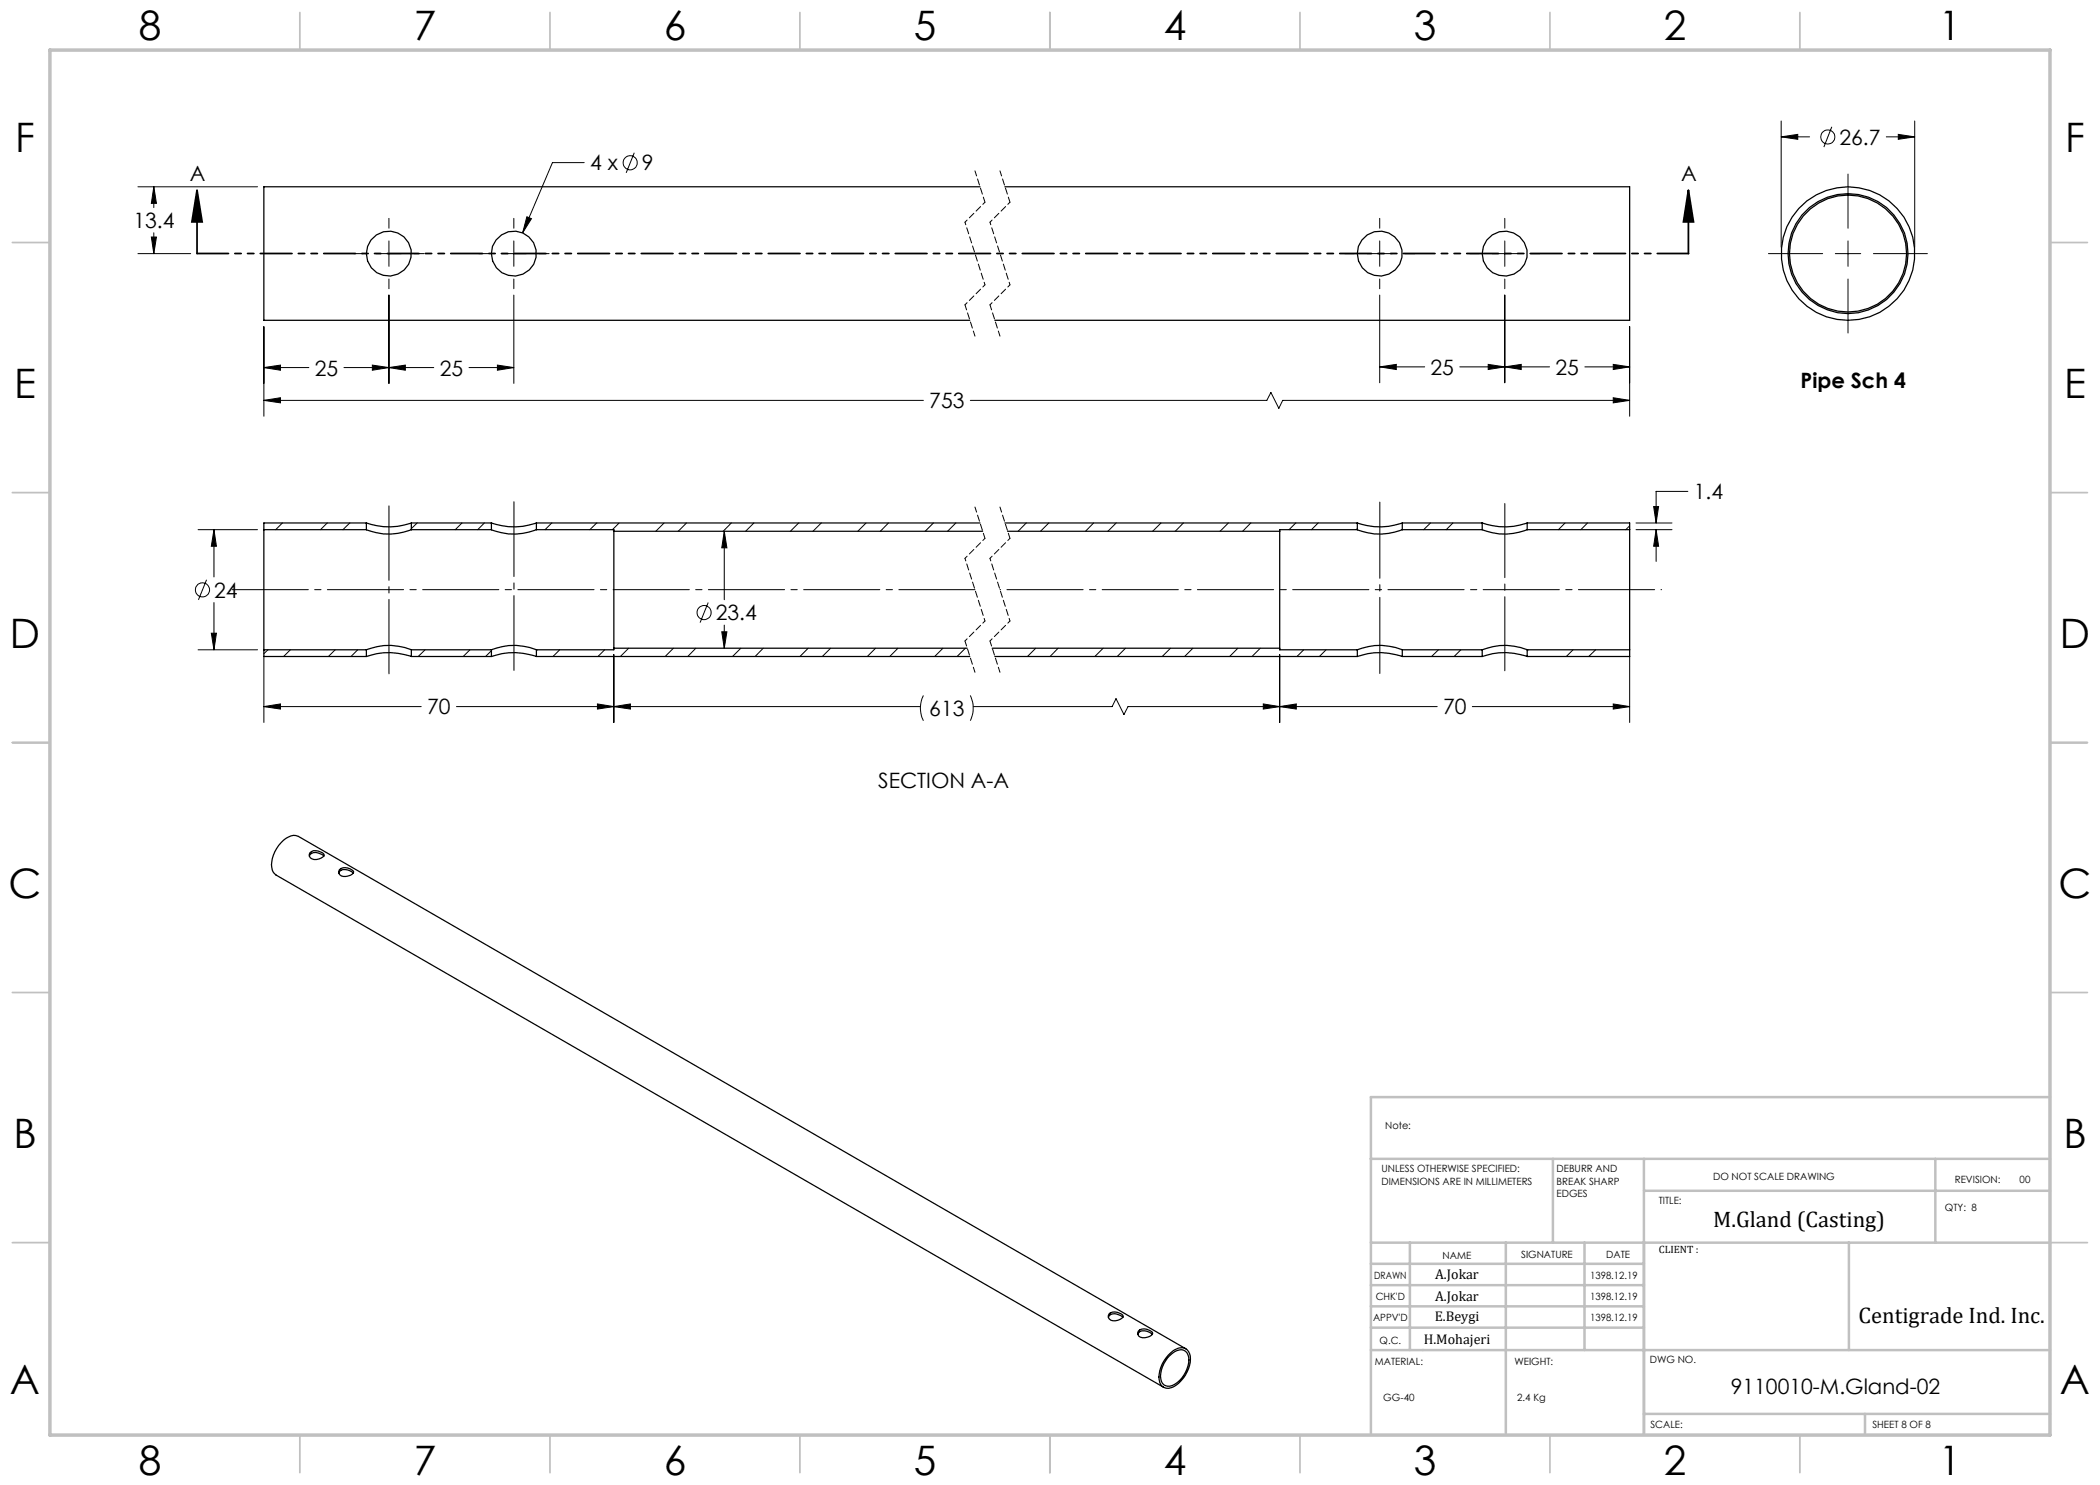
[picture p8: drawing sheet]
<svg xmlns="http://www.w3.org/2000/svg" width="420mm" height="297mm" viewBox="0 0 420 297" stroke-linecap="round" stroke-linejoin="round" font-family="sans-serif">
<g fill="none" stroke="#000" stroke-width=".2">
<path d="M27.6 37.4h23.9M30.8 37.4l.5 3.3h-1zM30.8 37.4v4.1M116.8 32.5h-6.3l-6 14.1M126.9 30.5l-1.7 4.1M356.2 27.4l3.4-.5v1zM356.2 24.2v25.3M356.2 27.4h5.7M366.4 25.4l-1.6 4M369.6 34.8v10.8M377.3 27.4h5.6M379.7 26.9l3.2 .5-3.2 .5z"/>
<path d="M382.9 24.2v25.3M27.6 50.7h10.5M30.3 47.4h1l-.5 3.3zM30.8 46.6v4.1M70.7 50.7h2M75.2 50.7h5.1M77.8 43.7v1.9M77.8 48.2v5.1M77.8 55.8v1.9M77.8 59v17.7M82.9 50.7h1.9M95.7 50.7h2"/>
<path d="M100.2 50.7h5.1M102.8 43.7v1.9M102.8 48.2v5.1M102.8 55.8v1.9M102.8 59v17.7M105.4 43.4l.9 .3-1.8 2.9zM107.8 50.7h2M268.9 50.7h2M273.4 50.7h5.1M275.9 43.7v1.9M275.9 48.2v5.1M275.9 55.8v1.9"/>
<path d="M275.9 59v17.5M281 50.7h2M293.9 50.7h2M298.4 50.7h5.1M301 43.7v1.9M301 48.2v5.1M301 55.8v1.9M301 59v17.5M306 50.7h2M353.7 50.7h10.8M367.1 50.7h5M369.6 48.2v5.1"/>
<path d="M369.6 55.8v10.8M374.7 50.7h10.8M52.8 73.5l3.3-.5v1zM52.8 65.3v18M52.8 73.5h9M68.8 73.5h17.9M74.5 73l3.3 .5-3.3 .5zM77.8 73.5l3.3-.5v1zM93.8 73.5h9M99.5 73l3.3 .5-3.3 .5zM275.9 73.4l3.4-.5v1zM275.9 73.4h9"/>
<path d="M292 73.4h17.9M297.6 72.9l3.4 .5-3.4 .5zM301 73.4l3.2-.5v1zM317 73.4h8.9M322.7 79.5l3.2 .6-3.2 .5zM322.7 72.9l3.2 .5-3.2 .5zM325.9 65.3v18M52.8 80.1l3.3-.6v1.1zM52.8 80.1h131.9M194.1 80.1h59.3l.8-1.6 1.6 3.2 .7-1.6h69.4M337.6 98.3h-6.4v6.3M39.6 105.9h11.9"/>
<path d="M41.3 116l-1.6 4M42.8 105.9l.5 3.4h-1zM42.8 105.9v9.5M56.5 104.6l-1.4 1.3M65.4 104.6l-1.3 1.3M70 104.6l-1.4 1.3M83.4 104.6l-1.1 1.1M92.4 104.6l-1.3 1.3M96.9 104.6l-1.4 1.3M110.3 104.6l-1.3 1.3M119.3 104.6l-1.3 1.3M123.8 104.6l-1.3 1.3"/>
<path d="M132.8 104.6l-1.6 1.7M137.3 104.6l-1.7 1.7M144.9 106.3l.5 3.3h-1zM144.9 106.3v13.6M146.3 104.6l-1.7 1.7M150.8 104.6l-1.7 1.7M159.7 104.6l-1.6 1.7M164.3 104.6l-1.7 1.7M173.2 104.6l-1.6 1.7M177.7 104.6l-1.6 1.7M186.7 104.6l-1.7 1.7M191.2 104.6l-1.7 1.7"/>
<path d="M205.2 104.6l-1.6 1.7M209.8 104.6l-1.7 1.7M218.7 104.6l-1.6 1.7M223.2 104.6l-1.6 1.7M232.2 104.6l-1.7 1.7M236.7 104.6l-1.6 1.7M245.7 104.6l-1.7 1.7M250.2 104.6l-1.7 1.7M259.2 104.6l-1.4 1.3M263.6 104.6l-1.3 1.3M271.5 105.8l-.2 .1M286.1 104.6l-1.4 1.3"/>
<path d="M290.6 104.6l-1.4 1.3M313 104.6l-1.3 1.3M317.5 104.6l-1.3 1.3M325.9 105.2l-.7 .7M327.2 105.9h7.2M327.2 104.6h7.2M330.7 101.3h1l-.5 3.3zM331.2 105.9l.5 3.4h-1zM331.2 105.9v6.4M39.6 130h11.9M42.3 126.6h1l-.5 3.4zM42.8 120.5v9.5"/>
<path d="M52.8 131.2v13.3M53.6 130l-.8 .7M58.1 130l-1.4 1.3M67 130l-1.3 1.3M71.5 130l-1.3 1.3M85 130l-1.4 1.3M94 130l-1.4 1.3M98.3 130.1l-1.2 1.2M107.5 130l-.2 .1M111.9 130l-1.3 1.3M120.9 130l-1.3 1.3M122.8 130.9v13.6"/>
<path d="M125.7 129.6l-1.6 1.7M134.7 129.6l-1.7 1.7M139.2 129.6l-1.7 1.7M141.6 120.5l-1.6 4M144.4 126.4h1l-.5 3.2zM144.9 125v4.6M148.2 129.6l-1.7 1.7M152.6 129.6l-1.6 1.7M161.6 129.6l-1.6 1.7M166.1 129.6l-1.6 1.7M175.1 129.6l-1.6 1.7M179.6 129.6l-1.7 1.7"/>
<path d="M184.7 139.1a5.6 5.6 0 0 0 0 5M188.6 129.6l-1.7 1.7M193.1 129.6l-1.7 1.7M194.1 139.1a5.9 5.9 0 0 1 0 5M207.2 129.6l-1.7 1.7M211.6 129.6l-1.6 1.7M220.6 129.6l-1.6 1.7M225.1 129.6l-1.7 1.7M234.1 129.6l-1.7 1.7M238.6 129.6l-1.7 1.7M247.6 129.6l-1.7 1.7M252.1 129.6l-1.7 1.7"/>
<path d="M255.9 130.9v13.6M260.7 130l-1.3 1.3M265.2 130l-1.3 1.3M287.7 130l-1.4 1.3M292.2 130l-1.4 1.3M305.6 130l-.2 .1M314.6 130l-1.3 1.3M319.1 130l-1.4 1.3M325.9 131.2v13.3M52.8 141.3l3.3-.5v1zM52.8 141.3h31.4M91.3 141.3h92.8"/>
<path d="M119.5 140.8l3.3 .5-3.3 .5zM122.8 141.3l3.3-.5v1zM194.7 141.3h27.7l.8-1.6 1.6 3.2 .8-1.6h61.8M252.7 140.8l3.2 .5-3.2 .5zM255.9 141.3l3.4-.5v1zM294.5 141.3h31.4M322.7 140.8l3.2 .5-3.2 .5z"/>
<circle cx="126" cy="32.5" r="1.42"/>
<circle cx="365.5" cy="27.4" r="1.41"/>
<circle cx="40.5" cy="118" r="1.41"/>
<circle cx="140.8" cy="122.5" r="1.41"/>
</g>
<path d="M39.4 38l1 6.4h-2zM39.4 38v12.7M337.7 38l1 6.4h-2zM337.7 38v12.7" fill="none" stroke="#000" stroke-width=".35"/>
<path d="M46.4 117.9h148.6" fill="none" stroke="#000" stroke-width=".2" stroke-dasharray="15.2 1.3 1.3 1.3"/>
<path d="M200 117.9h132.3" fill="none" stroke="#000" stroke-width=".2" stroke-dasharray="15.2 1.3 1.3 1.3" stroke-dashoffset="-1.4"/>
<path d="M77.8 134.8v-33.6M102.8 134.1v-33.8" fill="none" stroke="#000" stroke-width=".2" stroke-dasharray="15.2 1.3 1.3 1.3" stroke-dashoffset=".3"/>
<path d="M301 134.2v-33.5" fill="none" stroke="#000" stroke-width=".2" stroke-dasharray="15.2 1.3 1.3 1.3" stroke-dashoffset=".4"/>
<path d="M276 134.9v-34.7" fill="none" stroke="#000" stroke-width=".2" stroke-dasharray="15.2 1.3 1.3 1.3" stroke-dashoffset="-.2"/>
<path d="M195 34.2l2 6.2M200 34.2l2 6.2M193 61l2 6.2M198 61l2 6.2M195 101.4l2 6.3M200 101.4l2 6.3M193 128.2l2 6.3M198 128.2l2 6.3" fill="none" stroke="#000" stroke-width=".2" stroke-dasharray="1.3 .6" stroke-dashoffset=".2"/>
<path d="M193 44.4l4 12.6M197 40.4l-4 4M197 57l-4 4M198 44.4l4 12.6M202 40.4l-4 4M202 57l-4 4M193 111.7l4 12.5M197 107.7l-4 4M198 111.7l4 12.5M202 107.7l-4 4M197 124.2l-4 4M202 124.2l-4 4" fill="none" stroke="#000" stroke-width=".2" stroke-dasharray="1.3 .6" stroke-dashoffset=".7"/>
<path d="M337.7 50.7h-298.3" fill="none" stroke="#000" stroke-width=".35" stroke-dasharray="6.3 1.3 1.3 1.3 1.3 1.3" stroke-dashoffset=".1"/>
<g fill="none" stroke="#c0c0c0" stroke-width=".35">
<path d="M60 2.5v7.5M110 2.5v7.5M160 2.5v7.5M210 2.5v7.5M260 2.5v7.5M310 2.5v7.5M360 2.5v7.5M2.5 48.5h7.5M410 48.5h7.5M2.5 98.5h7.5M410 98.5h7.5M2.5 148.5h7.5"/>
<path d="M410 148.5h7.5M2.5 198.5h7.5M410 198.5h7.5M2.5 248.5h7.5M410 248.5h7.5M60 287v7.5M110 287v7.5M160 287v7.5M210 287v7.5M260 287v7.5M310 287v7.5M360 287v7.5"/>
</g>
<g fill="none" stroke="#c0c0c0" stroke-width=".5">
<path d="M410 219.4h-135.8v67.4M274.2 231.8h135.8M310.6 231.8v16.7M328.8 231.8v55.2M328.8 238.2h81.2M387.1 231.8v16.7M274.2 248.5h135.8M274.2 257h54.6M274.2 252.8h54.6M282 248.5v21.5M301.2 248.5v38.3M316.9 248.5v21.5"/>
<path d="M369.8 248.5v21.5M274.2 265.5h54.6M274.2 261.3h54.6M274.2 270h135.8M328.8 282.8h81.2M373 282.8v4.2"/>
</g>
<path d="M10 10h400v277h-400z" fill="none" stroke="#c0c0c0" stroke-width=".7"/>
<g fill="#000">
<path d="M337.7 38l1 6.4h-2zM39.4 38l1 6.4h-2z"/>
<path d="M52.8 80.1l3.3-.6v1.1zM322.7 79.5l3.2 .6-3.2 .5zM74.5 73l3.3 .5-3.3 .5zM52.8 73.5l3.3-.5v1zM99.5 73l3.3 .5-3.3 .5zM77.8 73.5l3.3-.5v1zM322.7 72.9l3.2 .5-3.2 .5zM301 73.4l3.2-.5v1zM275.9 73.4l3.4-.5v1zM297.6 72.9l3.4 .5-3.4 .5zM105.4 43.4l-.9 3.2 1.8-2.9zM30.8 37.4l.5 3.3h-1zM30.3 47.4h1l-.5 3.3zM52.8 141.3l3.3-.5v1zM119.5 140.8l3.3 .5-3.3 .5zM122.8 141.3l3.3-.5v1zM252.7 140.8l3.2 .5-3.2 .5zM255.9 141.3l3.4-.5v1zM322.7 140.8l3.2 .5-3.2 .5zM42.3 126.6h1l-.5 3.4zM42.8 105.9l.5 3.4h-1zM144.9 106.3l.5 3.3h-1zM144.4 126.4h1l-.5 3.2zM331.2 105.9l.5 3.4h-1zM330.7 101.3h1l-.5 3.3zM356.2 27.4l3.4-.5v1zM379.7 26.9l3.2 .5-3.2 .5z"/>
</g>
<g fill="none" stroke="#000" stroke-width=".25">
<path d="M196 37.4h-143.2v26.7h141.2M201 37.4h124.9v26.7h-126.9M52.8 105.9v24.1M52.8 105.9h20.5M73.3 105.9a11.8 11.8 0 0 0 9 0M73.3 104.6a13.3 13.3 0 0 0 9 0M73.3 104.6h-20.5v1.3M73.3 104.6v1.3M82.3 105.9h16M82.3 104.6h16M82.3 104.6v1.3M98.3 105.9a11.8 11.8 0 0 0 9 0"/>
<path d="M98.3 104.6a13.3 13.3 0 0 0 9 0M98.3 104.6v1.3M107.3 105.9h15.5v.4M107.3 104.6h88.7M107.3 104.6v1.3M122.8 106.3v23.3M122.8 106.3h73.7M201 104.6h70.5M201.5 106.3h54.4M255.9 106.3v23.3M271.5 105.9a11.8 11.8 0 0 0 9 0M271.5 104.6a13.3 13.3 0 0 0 9 0"/>
<path d="M271.5 105.9h-15.6v.4M271.5 104.6v1.3M280.5 105.9h15.9M280.5 104.6v1.3M280.5 104.6h15.9M296.4 105.9a11.8 11.8 0 0 0 9 0M296.4 104.6a13.3 13.3 0 0 0 9 0M296.4 104.6v1.3M305.4 105.9h20.5M305.4 104.6v1.3M305.4 104.6h20.5v1.3M325.9 105.9v24.1"/>
<path d="M52.8 130h20.5M52.8 130v1.3h20.5M73.3 130a11.8 11.8 0 0 1 9 0M73.3 131.3a13.4 13.4 0 0 1 9 0M73.3 130v1.3M82.3 130h16M82.3 131.3h16M82.3 130v1.3M98.3 130a11.8 11.8 0 0 1 9 0M98.3 131.3a13.4 13.4 0 0 1 9 0M98.3 130v1.3M107.3 131.3h86.7"/>
<path d="M107.3 130v1.3M122.8 129.6v.4h-15.5M122.8 129.6h70.6M198.4 129.6h57.5M199 131.3h72.5M255.9 129.6v.4h15.6M271.5 130a11.8 11.8 0 0 1 9 0M271.5 131.3a13.4 13.4 0 0 1 9 0M271.5 130v1.3M280.5 130h15.9M280.5 130v1.3M280.5 131.3h15.9"/>
<path d="M296.4 130a11.8 11.8 0 0 1 9 0M296.4 131.3a13.4 13.4 0 0 1 9 0M296.4 130v1.3M305.4 130h20.5M305.4 130v1.3M325.9 130v1.3h-20.5M61.9 171.2a1.46 1.46 0 0 1 2.2-.4l.7 .4M62 170.6a2.05 2.05 0 0 1 2.8 .4 1.99 1.99 0 0 1-2.7 .6l-.3-.7zM67.8 174.6a1.46 1.46 0 0 1 2.2-.4l.7 .4M67.9 174a2.05 2.05 0 0 1 2.8 .4 1.99 1.99 0 0 1-2.8 .5l-.2-.6zM221.7 263.5a1.46 1.46 0 0 1 2.2-.5l.7 .5M221.8 262.8a2.05 2.05 0 0 1 2.8 .4 1.99 1.99 0 0 1-2.7 .6l-.2-.6z"/>
<path d="M227.6 266.9a1.46 1.46 0 0 1 2.2-.5l.7 .5M227.7 266.2a2.05 2.05 0 0 1 2.8 .4 2.04 2.04 0 0 1-2.7 .6l-.3-.6zM233.7 271a3.3 3.3 0 0 1 3.4-1.3 2.74 2.74 0 0 1 .8 3.4 6.6 6.6 0 0 1-3.7 4.5 1.72 1.72 0 0 1-2.4-1.6 6.4 6.4 0 0 1 1.9-5zM234 271.1a2.87 2.87 0 0 1 2.7-1.1 2.4 2.4 0 0 1 .9 3.2 5.6 5.6 0 0 1-3.6 4 1.52 1.52 0 0 1-1.8-1.4 5.9 5.9 0 0 1 1.8-4.7zM237.2 269.8l-177.5-102.5a2.99 2.99 0 0 0-3.5 1.3 5.6 5.6 0 0 0-1.5 5.9l.5 .5 177.5 102.5"/>
<circle cx="77.8" cy="50.7" r="4.5"/>
<circle cx="102.8" cy="50.7" r="4.5"/>
<circle cx="276" cy="50.7" r="4.5"/>
<circle cx="300.9" cy="50.7" r="4.5"/>
<circle cx="369.6" cy="50.7" r="12"/>
<circle cx="369.6" cy="50.7" r="13.4"/>
<circle cx="369.6" cy="50.7" r="11.7"/>
</g>
<g font-size="8.1">
<text x="27.8" y="8">8</text>
<text x="82.8" y="8">7</text>
<text x="132.8" y="8">6</text>
<text x="182.8" y="8">5</text>
<text x="232.8" y="8">4</text>
<text x="282.8" y="8">3</text>
<text x="332.8" y="8">2</text>
<text x="387.8" y="8">1</text>
<text x="3" y="30.4">F</text>
<text x="413" y="30.4">F</text>
<text x="2.8" y="79.6">E</text>
<text x="412.8" y="79.6">E</text>
<text x="2" y="129.6">D</text>
<text x="412" y="129.6">D</text>
<text x="1.7" y="179.6">C</text>
<text x="411.7" y="179.6">C</text>
<text x="2.7" y="229.6">B</text>
<text x="412.7" y="229.6">B</text>
<text x="2" y="278.9">A</text>
<text x="412" y="278.9">A</text>
<text x="27.8" y="295">8</text>
<text x="82.8" y="295">7</text>
<text x="132.8" y="295">6</text>
<text x="182.8" y="295">5</text>
<text x="232.8" y="295">4</text>
<text x="282.8" y="295">3</text>
<text x="332.8" y="295">2</text>
<text x="387.8" y="295">1</text>
</g>
<g font-size="4.5">
<text x="342.6" y="245.3">M.Gland (Casting)</text>
<text x="371.7" y="264.6">Centigrade Ind. Inc.</text>
</g>
<g font-size="4.2">
<text x="367.9" y="28.9">26.7</text>
<text x="118" y="34.1">4 x</text>
<text x="128.4" y="34.1">9</text>
<text x="38" y="36.2">A</text>
<text x="336.2" y="36.2">A</text>
<text x="26.7" y="45.6">13.4</text>
<text x="62.9" y="75.1">25</text>
<text x="87.9" y="75.1">25</text>
<text x="286.1" y="75">25</text>
<text x="311.1" y="75">25</text>
<text x="360.1" y="77.5">Pipe Sch 4</text>
<text x="185.9" y="81.7">753</text>
<text x="338.8" y="99.8">1.4</text>
<text x="42.8" y="119.5">24</text>
<text x="143.2" y="124.1">23.4</text>
<text x="85.4" y="142.9">70</text>
<text x="185.9" y="143.2">613</text>
<text x="288.6" y="142.9">70</text>
<text x="175.6" y="157.5">SECTION A-A</text>
<text x="346.2" y="278.8">9110010-M.Gland-02</text>
</g>
<g font-size="2.8">
<text x="287" y="255.9">A.Jokar</text>
<text x="287" y="260.1">A.Jokar</text>
<text x="284.7" y="268.7">H.Mohajeri</text>
<text x="286.9" y="264.2">E.Beygi</text>
</g>
<text font-size="2.1" x="331.8" y="250.7">CLIENT :</text>
<g font-size="2">
<text x="277" y="225.8">Note:</text>
<text x="276.3" y="234.5">UNLESS OTHERWISE SPECIFIED:</text>
<text x="276.3" y="237">DIMENSIONS ARE IN MILLIMETERS</text>
<text x="311.3" y="234.5">DEBURR AND</text>
<text x="311.3" y="237">BREAK SHARP</text>
<text x="311.3" y="239.5">EDGES</text>
<text x="342.6" y="236">DO NOT SCALE DRAWING</text>
<text x="391" y="236.6">REVISION:</text>
<text x="403.9" y="236.6">00</text>
<text x="331.8" y="240.8">TITLE:</text>
<text x="389" y="242.2">QTY: 8</text>
<text x="288.5" y="251.7">NAME</text>
<text x="304.2" y="251.7">SIGNATURE</text>
<text x="321.2" y="251.7">DATE</text>
<text x="274.8" y="255.9">DRAWN</text>
<text x="318" y="255.9">1398.12.19</text>
<text x="275.1" y="260.1">CHK'D</text>
<text x="318" y="260.1">1398.12.19</text>
<text x="274.6" y="264.2">APPV'D</text>
<text x="275.9" y="268.7">Q.C.</text>
<text x="318" y="264.2">1398.12.19</text>
<text x="275" y="273">MATERIAL:</text>
<text x="302.9" y="273">WEIGHT:</text>
<text x="330" y="272.5">DWG NO.</text>
<text x="276.7" y="280.2">GG-40</text>
<text x="303.4" y="280.2">2.4 Kg</text>
<text x="330.1" y="285.6">SCALE:</text>
<text x="374.5" y="285.6">SHEET 8 OF 8</text>
</g>
</svg>
